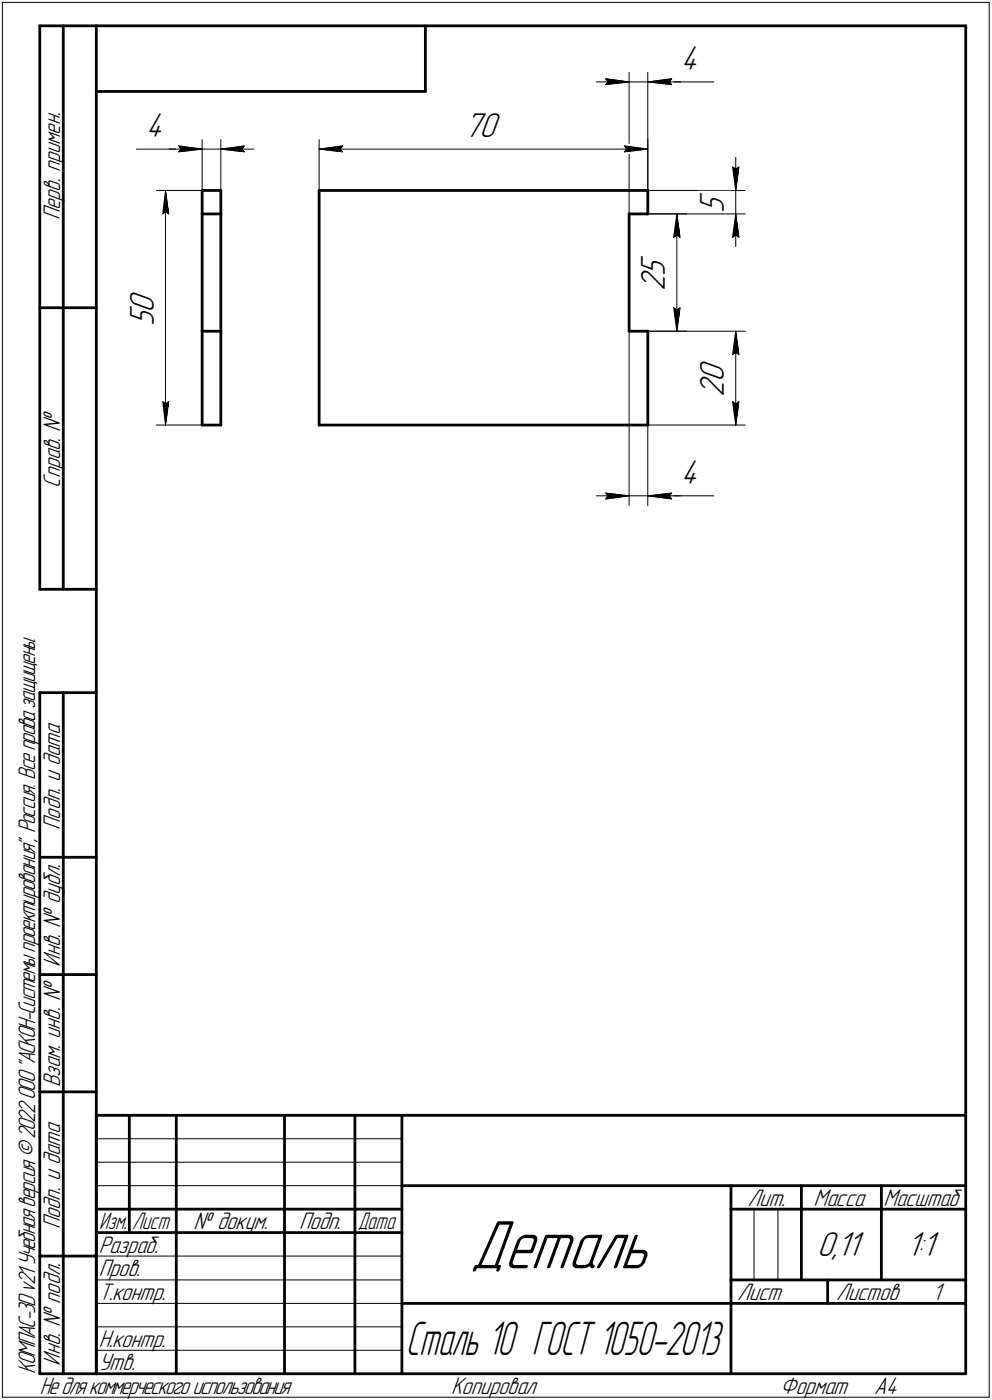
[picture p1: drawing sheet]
<svg xmlns="http://www.w3.org/2000/svg" width="211mm" height="298mm" viewBox="0 0 211 298" stroke-linecap="round" stroke-linejoin="round" font-family="sans-serif">
<g fill="none" stroke="#000" stroke-width=".59">
<path d="M8.5 5.5v120zM8.5 5.5h12zM13.5 5.5v120zM20.5 5.5v287zM20.5 5.5h185zM20.5 19.5h70zM90.5 5.5v14zM205.5 5.5v287zM43 45.6h4zM43 40.6v5zM43 45.6v24.9zM43 40.6h4z"/>
<path d="M47 40.6v5zM47 45.6v24.9zM67.9 40.6h69.9zM67.9 40.6v49.9zM133.9 45.6h3.9zM133.9 45.6v24.9zM137.8 40.6v5zM8.5 65.5h12zM43 70.5v20zM43 70.5h4zM47 70.5v20zM133.9 70.5h3.9z"/>
<path d="M137.8 70.5v20zM43 90.5h4zM67.9 90.5h69.9zM8.5 125.5h12zM8.5 147.5v145zM8.5 147.5h12zM13.5 147.5v145zM8.5 182.5h12zM8.5 207.5h12zM8.5 232.5h12zM20.5 237.5h185zM20.5 237.5v55z"/>
<path d="M27.5 237.5v25zM37.5 237.5v55zM60.5 237.5v55zM75.5 237.5v55zM85.5 237.5v55zM20.5 257.5h65zM85.5 252.5h120zM155.5 252.5v40zM155.5 257.5h15zM170.5 252.5v20zM170.5 257.5h35zM187.5 252.5v20z"/>
<path d="M8.5 267.5h12zM20.5 262.5h65zM85.5 277.5h70zM155.5 277.5h50zM155.5 272.5h50zM176.1 272.5v5zM8.5 292.5h12zM20.5 292.5h185z"/>
</g>
<g fill="none" stroke="#000" stroke-width=".21">
<path d="M.5 .5v297zM.5 .5h210zM126.9 17.4h7zM128.9 16.8l5 .6zM128.9 16.8l.5 .6zM128.9 18l5-.6zM129.4 17.4l-.5 .6zM133.9 15.4v30.2zM133.9 17.4h3.9zM137.8 15.4v30.2zM137.8 17.4h5.1zM137.8 17.4l5.1 .6z"/>
<path d="M137.8 17.4l5.1-.6zM137.8 17.4h7.1zM142.4 17.4l.5 .6zM142.9 17.4h9zM142.9 16.8l-.5 .6zM210.5 .5v297zM29 31.7h9zM36 31.7h7zM38 31.7h5zM38 31.1l5 .6zM38 31.1l.5 .6zM38 32.3l5-.6z"/>
<path d="M38.5 31.7l-.5 .6zM43 29.7v10.9zM43 31.7h4zM47 29.7v10.9zM47 31.7l5 .6zM47 31.7l5-.6zM47 31.7h7zM51.5 31.7l.5 .6zM52 31.1l-.5 .6zM67.9 29.7v10.9zM67.9 31.7l5-.6zM67.9 31.7l5 .6z"/>
<path d="M67.9 31.7h69.9zM72.4 31.7l.5 .6zM72.9 31.1l-.5 .6zM132.8 32.3l5-.6zM132.8 31.1l.5 .6zM132.8 31.1l5 .6zM133.3 31.7l-.5 .6zM137.8 29.7v10.9zM155.9 35.6l.6 .4zM155.9 35.6l.6 5zM156.5 36l.7-.4zM156.5 33.5v7.1z"/>
<path d="M157.2 35.6l-.7 5zM33.3 40.6h9.7zM34.6 45.6l.6-.6zM35.2 40.6l.7 5zM35.2 45l.7 .6zM35.2 40.6l-.6 5zM35.2 40.6v49.9zM137.8 45.6h8.2zM137.8 45.6h20.8zM137.8 40.6h20.8zM143.3 50.5l.7-.5zM144 45.6l.7 4.9z"/>
<path d="M144 50l.7 .5zM144 45.6l-.7 4.9zM144 45.6v24.9zM155.9 50.5l.6-.5zM156.5 45.6l-.6 4.9zM156.5 50l.7 .5zM156.5 45.6l.7 4.9zM156.5 45.6v6.9zM156.5 40.6v5zM133.9 70.5v37.1zM137.8 70.5h8.2zM137.8 70.5h20.8z"/>
<path d="M137.8 70.5v37.1zM143.3 65.5l.7 5zM143.3 65.5l.7 .5zM144 66l.7-.5zM144.7 65.5l-.7 5zM155.9 75.5l.6-.5zM156.5 70.5l.7 5zM156.5 75l.7 .5zM156.5 70.5l-.6 5zM156.5 70.5v20zM33.3 90.5h9.7zM34.6 85.5l.6 5z"/>
<path d="M34.6 85.5l.6 .5zM35.2 86l.7-.5zM35.9 85.5l-.7 5zM137.8 90.5h20.8zM155.9 85.5l.6 5zM155.9 85.5l.6 .5zM156.5 86l.7-.5zM157.2 85.5l-.7 5zM126.9 105.6h7zM128.9 105l5 .6zM128.9 105l.5 .6zM128.9 106.3l5-.7z"/>
<path d="M129.4 105.6l-.5 .7zM133.9 105.6h3.9zM137.8 105.6h5.1zM137.8 105.6l5.1 .7zM137.8 105.6l5.1-.6zM137.8 105.6h7.1zM142.4 105.6l.5 .7zM142.9 105.6h9zM142.9 105l-.5 .6zM20.5 247.5h65zM20.5 252.5h65zM20.5 242.5h65z"/>
<path d="M160.4 257.5v15zM165.5 257.5v15zM20.5 267.5h65zM20.5 272.5h65zM20.5 277.5h65zM.5 297.5h210zM20.5 282.5h65zM20.5 287.5h65z"/>
</g>
<g fill="#fff" stroke="#fff" stroke-width=".21">
<path d="M27.1 61.6h7.1zM27.1 61.7h7.1zM27.1 61.8h7.1zM27.1 61.9h7.1zM27.1 62h7.1zM27.1 62.1h7.1zM27.1 62.1h7.1zM27.1 62.2h7.1zM27.1 62.3h7.1zM27.1 62.4h7.1zM27.1 62.5h7.1zM27.1 62.6h7.1zM27.1 62.7h7.1zM27.1 62.7h7.1zM27.1 62.8h7.1zM27.1 62.9h7.1zM27.1 63h7.1zM27.1 63.1h7.1zM27.1 63.2h7.1zM27.1 63.2h7.1zM27.1 63.3h7.1zM27.1 63.4h7.1zM27.1 63.5h7.1zM27.1 63.6h7.1zM27.1 63.7h7.1zM27.1 63.8h7.1zM27.1 63.8h7.1zM27.1 63.9h7.1zM27.1 64h7.1zM27.1 64.1h7.1zM27.1 64.2h7.1zM27.1 64.3h7.1zM27.1 64.3h7.1zM27.1 64.4h7.1zM27.1 64.5h7.1zM27.1 64.6h7.1zM27.1 64.7h7.1zM27.1 64.8h7.1zM27.1 64.9h7.1zM27.1 64.9h7.1zM27.1 65h7.1zM27.1 65.1h7.1zM27.1 65.2h7.1zM27.1 65.3h7.1zM27.1 65.4h7.1zM27.1 65.4h7.1zM27.1 65.5h7.1zM27.1 65.6h7.1zM27.1 65.7h7.1zM27.1 65.8h7.1zM27.1 65.9h7.1zM27.1 66h7.1zM27.1 66h7.1zM27.1 66.1h7.1zM27.1 66.2h7.1zM27.1 66.3h7.1zM27.1 66.4h7.1zM27.1 66.5h7.1zM27.1 66.5h7.1zM27.1 66.6h7.1zM27.1 66.7h7.1zM27.1 66.8h7.1zM27.1 66.9h7.1zM27.1 67h7.1zM27.1 67.1h7.1zM27.1 67.1h7.1zM27.1 67.2h7.1zM27.1 67.3h7.1zM27.1 67.4h7.1zM27.1 67.5h7.1zM27.1 67.6h7.1zM27.1 67.6h7.1zM27.1 67.7h7.1zM27.1 67.8h7.1zM27.1 67.9h7.1zM27.1 68h7.1zM27.1 68.1h7.1zM27.1 68.2h7.1zM27.1 68.2h7.1zM27.1 68.3h7.1zM27.1 68.4h7.1zM27.1 68.5h7.1zM27.1 68.6h7.1zM27.1 68.7h7.1zM27.1 68.7h7.1zM27.1 68.8h7.1zM27.1 68.9h7.1zM27.1 69h7.1zM27.1 69.1h7.1zM27.1 69.2h7.1zM27.1 69.3h7.1zM27.1 69.3h7.1z"/>
<path d="M35.1 40.8h.3zM35.1 40.9h.3zM35.1 41h.4zM35.1 41.1h.4zM35.1 41.1h.4zM35 41.2h.6zM35 41.3h.6zM35 41.4h.6zM34.9 41.5h.7zM34.9 41.6h.8zM34.9 41.7h.8zM34.8 41.7h.9zM34.8 41.8h1zM34.7 41.9h1.1zM34.7 42h1.2zM34.7 42.1h1.2zM34.6 42.2h1.4zM34.6 42.2h1.4zM34.5 42.3h1.5zM34.5 42.4h1.6zM34.5 42.5h1.6zM34.5 42.6h1.6zM34.5 42.7h1.6zM34.5 42.8h1.6zM34.5 42.8h1.6zM34.5 42.9h1.6zM34.5 43h1.7zM34.5 43.1h1.7zM34.5 43.2h1.7zM34.5 43.3h1.7zM34.5 43.3h1.7zM34.5 43.4h1.7zM34.5 43.5h1.7zM34.4 43.6h1.8zM34.4 43.7h1.8zM34.4 43.8h1.8zM34.4 43.9h1.8zM34.4 43.9h1.8zM34.4 44h1.8zM34.4 44.1h1.8zM34.3 44.2h1.9zM34.3 44.3h2zM34.3 44.4h2zM34.3 44.4h2zM34.3 44.5h2zM34.3 44.6h2zM34.3 44.7h2zM34.3 44.8h2zM34.2 44.9h2.2zM34.2 45h2.2zM34.2 45h2.2zM34.2 45.1h2.2zM34.2 45.2h2.2zM34.2 45.3h2.2zM34.2 45.4h2.2zM34.1 45.5h2.4zM34.1 45.6h2.4zM34.1 45.6h2.4zM34.1 45.7h2.4zM34.1 45.8h2.4zM34.1 45.9h2.4zM34.1 46h2.4z"/>
<path d="M34 85h2.5zM34.1 85.1h2.4zM34.1 85.2h2.4zM34.1 85.3h2.4zM34.1 85.3h2.4zM34.1 85.4h2.4zM34.1 85.5h2.4zM34.1 85.6h2.4zM34.2 85.7h2.2zM34.2 85.8h2.2zM34.2 85.9h2.2zM34.2 85.9h2.2zM34.2 86h2.2zM34.2 86.1h2.2zM34.2 86.2h2.2zM34.3 86.3h2zM34.3 86.4h2zM34.3 86.4h2zM34.3 86.5h2zM34.3 86.6h2zM34.3 86.7h2zM34.3 86.8h2zM34.3 86.9h1.9zM34.4 87h1.8zM34.4 87h1.8zM34.4 87.1h1.8zM34.4 87.2h1.8zM34.4 87.3h1.8zM34.4 87.4h1.8zM34.4 87.5h1.8zM34.5 87.5h1.7zM34.5 87.6h1.7zM34.5 87.7h1.7zM34.5 87.8h1.7zM34.5 87.9h1.7zM34.5 88h1.7zM34.5 88.1h1.7zM34.5 88.1h1.6zM34.5 88.2h1.6zM34.5 88.3h1.6zM34.5 88.4h1.6zM34.5 88.5h1.6zM34.5 88.6h1.6zM34.5 88.6h1.6zM34.5 88.7h1.5zM34.6 88.8h1.4zM34.6 88.9h1.4zM34.7 89h1.2zM34.7 89.1h1.2zM34.7 89.2h1.1zM34.8 89.2h1zM34.8 89.3h.9zM34.9 89.4h.8zM34.9 89.5h.8zM34.9 89.6h.7zM35 89.7h.6zM35 89.7h.6zM35 89.8h.6zM35.1 89.9h.4zM35.1 90h.4zM35.1 90.1h.4zM35.1 90.2h.3zM35.1 90.3h.3z"/>
<path d="M31 23.5h5zM31 23.6h5zM31 23.7h5zM31 23.8h5zM31 23.9h5zM31 24h5zM31 24h5zM31 24.1h5zM31 24.2h5zM31 24.3h5zM31 24.4h5zM31 24.5h5zM31 24.6h5zM31 24.6h5zM31 24.7h5zM31 24.8h5zM31 24.9h5zM31 25h5zM31 25.1h5zM31 25.1h5zM31 25.2h5zM31 25.3h5zM31 25.4h5zM31 25.5h5zM31 25.6h5zM31 25.7h5zM31 25.7h5zM31 25.8h5zM31 25.9h5zM31 26h5zM31 26.1h5zM31 26.2h5zM31 26.2h5zM31 26.3h5zM31 26.4h5zM31 26.5h5zM31 26.6h5zM31 26.7h5zM31 26.8h5zM31 26.8h5zM31 26.9h5zM31 27h5zM31 27.1h5zM31 27.2h5zM31 27.3h5zM31 27.3h5zM31 27.4h5zM31 27.5h5zM31 27.6h5zM31 27.7h5zM31 27.8h5zM31 27.9h5zM31 27.9h5zM31 28h5zM31 28.1h5zM31 28.2h5zM31 28.3h5zM31 28.4h5zM31 28.4h5zM31 28.5h5zM31 28.6h5zM31 28.7h5zM31 28.8h5zM31 28.9h5zM31 29h5zM31 29h5zM31 29.1h5zM31 29.2h5zM31 29.3h5zM31 29.4h5zM31 29.5h5zM31 29.5h5zM31 29.6h5zM31 29.7h5zM31 29.8h5zM31 29.9h5zM31 30h5zM31 30.1h5zM31 30.1h5zM31 30.2h5zM31 30.3h5zM31 30.4h5zM31 30.5h5zM31 30.6h5zM31 30.6h5z"/>
<path d="M37.5 30.6h.7zM37.5 30.6h1.3zM37.5 30.7h1.9zM37.5 30.8h2.5zM37.5 30.9h3.1zM37.5 31h3.7zM37.5 31.1h4zM37.5 31.2h4.2zM37.5 31.2h4.3zM37.5 31.3h4.6zM37.5 31.4h4.7zM37.5 31.5h4.9zM37.5 31.6h5.2zM37.5 31.7h5.3zM37.5 31.7h5.5zM37.5 31.8h5.3zM37.5 31.9h5.1zM37.5 32h4.9zM37.5 32.1h4.7zM37.5 32.2h4.4zM37.5 32.3h4.2zM37.5 32.3h4zM37.5 32.4h3.7zM37.5 32.5h3.1zM37.5 32.6h2.5zM37.5 32.7h1.9zM37.5 32.8h1.3zM37.5 32.9h.7z"/>
<path d="M51.9 30.6h.6zM51.3 30.6h1.2zM50.6 30.7h1.9zM50 30.8h2.5zM49.4 30.9h3.1zM48.8 31h3.7zM48.6 31.1h3.9zM48.4 31.2h4.1zM48.2 31.2h4.3zM48 31.3h4.5zM47.8 31.4h4.7zM47.6 31.5h4.9zM47.4 31.6h5.1zM47.2 31.7h5.3zM47 31.7h5.5zM47.2 31.8h5.3zM47.5 31.9h5zM47.7 32h4.8zM47.9 32.1h4.6zM48.2 32.2h4.3zM48.3 32.3h4.2zM48.6 32.3h3.9zM48.8 32.4h3.7zM49.4 32.5h3.1zM50 32.6h2.5zM50.6 32.7h1.9zM51.3 32.8h1.2zM51.9 32.9h.6z"/>
<path d="M98.8 23.5h8.1zM98.8 23.6h8.1zM98.8 23.7h8.1zM98.8 23.8h8.1zM98.8 23.9h8.1zM98.8 24h8.1zM98.8 24h8.1zM98.8 24.1h8.1zM98.8 24.2h8.1zM98.8 24.3h8.1zM98.8 24.4h8.1zM98.8 24.5h8.1zM98.8 24.6h8.1zM98.8 24.6h8.1zM98.8 24.7h8.1zM98.8 24.8h8.1zM98.8 24.9h8.1zM98.8 25h8.1zM98.8 25.1h8.1zM98.8 25.1h8.1zM98.8 25.2h8.1zM98.8 25.3h8.1zM98.8 25.4h8.1zM98.8 25.5h8.1zM98.8 25.6h8.1zM98.8 25.7h8.1zM98.8 25.7h8.1zM98.8 25.8h8.1zM98.8 25.9h8.1zM98.8 26h8.1zM98.8 26.1h8.1zM98.8 26.2h8.1zM98.8 26.2h8.1zM98.8 26.3h8.1zM98.8 26.4h8.1zM98.8 26.5h8.1zM98.8 26.6h8.1zM98.8 26.7h8.1zM98.8 26.8h8.1zM98.8 26.8h8.1zM98.8 26.9h8.1zM98.8 27h8.1zM98.8 27.1h8.1zM98.8 27.2h8.1zM98.8 27.3h8.1zM98.8 27.3h8.1zM98.8 27.4h8.1zM98.8 27.5h8.1zM98.8 27.6h8.1zM98.8 27.7h8.1zM98.8 27.8h8.1zM98.8 27.9h8.1zM98.8 27.9h8.1zM98.8 28h8.1zM98.8 28.1h8.1zM98.8 28.2h8.1zM98.8 28.3h8.1zM98.8 28.4h8.1zM98.8 28.4h8.1zM98.8 28.5h8.1zM98.8 28.6h8.1zM98.8 28.7h8.1zM98.8 28.8h8.1zM98.8 28.9h8.1zM98.8 29h8.1zM98.8 29h8.1zM98.8 29.1h8.1zM98.8 29.2h8.1zM98.8 29.3h8.1zM98.8 29.4h8.1zM98.8 29.5h8.1zM98.8 29.5h8.1zM98.8 29.6h8.1zM98.8 29.7h8.1zM98.8 29.8h8.1zM98.8 29.9h8.1zM98.8 30h8.1zM98.8 30.1h8.1zM98.8 30.1h8.1zM98.8 30.2h8.1zM98.8 30.3h8.1zM98.8 30.4h8.1zM98.8 30.5h8.1zM98.8 30.6h8.1zM98.8 30.6h8.1z"/>
<path d="M72.8 30.6h.6zM72.2 30.6h1.2zM71.5 30.7h1.9zM71 30.8h2.4zM70.4 30.9h3zM69.7 31h3.7zM69.5 31.1h3.9zM69.3 31.2h4.1zM69.1 31.2h4.3zM68.9 31.3h4.5zM68.7 31.4h4.7zM68.5 31.5h4.9zM68.3 31.6h5.1zM68.2 31.7h5.2zM67.9 31.7h5.5zM68.2 31.8h5.2zM68.4 31.9h5zM68.6 32h4.8zM68.8 32.1h4.6zM69.1 32.2h4.3zM69.3 32.3h4.1zM69.5 32.3h3.9zM69.7 32.4h3.7zM70.4 32.5h3zM71 32.6h2.4zM71.5 32.7h1.9zM72.2 32.8h1.2zM72.8 32.9h.6z"/>
<path d="M132.4 30.6h.7zM132.4 30.6h1.3zM132.4 30.7h1.9zM132.4 30.8h2.5zM132.4 30.9h3.1zM132.4 31h3.7zM132.4 31.1h3.9zM132.4 31.2h4.1zM132.4 31.2h4.3zM132.4 31.3h4.5zM132.4 31.4h4.7zM132.4 31.5h4.8zM132.4 31.6h5.1zM132.4 31.7h5.3zM132.4 31.7h5.4zM132.4 31.8h5.3zM132.4 31.9h5zM132.4 32h4.8zM132.4 32.1h4.6zM132.4 32.2h4.3zM132.4 32.3h4.2zM132.4 32.3h3.9zM132.4 32.4h3.7zM132.4 32.5h3.1zM132.4 32.6h2.5zM132.4 32.7h1.9zM132.4 32.8h1.3zM132.4 32.9h.7z"/>
<path d="M135.9 54.1h7.1zM135.9 54.2h7.1zM135.9 54.3h7.1zM135.9 54.4h7.1zM135.9 54.4h7.1zM135.9 54.5h7.1zM135.9 54.6h7.1zM135.9 54.7h7.1zM135.9 54.8h7.1zM135.9 54.9h7.1zM135.9 54.9h7.1zM135.9 55h7.1zM135.9 55.1h7.1zM135.9 55.2h7.1zM135.9 55.3h7.1zM135.9 55.4h7.1zM135.9 55.5h7.1zM135.9 55.5h7.1zM135.9 55.6h7.1zM135.9 55.7h7.1zM135.9 55.8h7.1zM135.9 55.9h7.1zM135.9 56h7.1zM135.9 56h7.1zM135.9 56.1h7.1zM135.9 56.2h7.1zM135.9 56.3h7.1zM135.9 56.4h7.1zM135.9 56.5h7.1zM135.9 56.6h7.1zM135.9 56.6h7.1zM135.9 56.7h7.1zM135.9 56.8h7.1zM135.9 56.9h7.1zM135.9 57h7.1zM135.9 57.1h7.1zM135.9 57.1h7.1zM135.9 57.2h7.1zM135.9 57.3h7.1zM135.9 57.4h7.1zM135.9 57.5h7.1zM135.9 57.6h7.1zM135.9 57.7h7.1zM135.9 57.7h7.1zM135.9 57.8h7.1zM135.9 57.9h7.1zM135.9 58h7.1zM135.9 58.1h7.1zM135.9 58.2h7.1zM135.9 58.3h7.1zM135.9 58.3h7.1zM135.9 58.4h7.1zM135.9 58.5h7.1zM135.9 58.6h7.1zM135.9 58.7h7.1zM135.9 58.8h7.1zM135.9 58.8h7.1zM135.9 58.9h7.1zM135.9 59h7.1zM135.9 59.1h7.1zM135.9 59.2h7.1zM135.9 59.3h7.1zM135.9 59.4h7.1zM135.9 59.4h7.1zM135.9 59.5h7.1zM135.9 59.6h7.1zM135.9 59.7h7.1zM135.9 59.8h7.1zM135.9 59.9h7.1zM135.9 59.9h7.1zM135.9 60h7.1zM135.9 60.1h7.1zM135.9 60.2h7.1zM135.9 60.3h7.1zM135.9 60.4h7.1zM135.9 60.5h7.1zM135.9 60.5h7.1zM135.9 60.6h7.1zM135.9 60.7h7.1zM135.9 60.8h7.1zM135.9 60.9h7.1zM135.9 61h7.1zM135.9 61h7.1zM135.9 61.1h7.1zM135.9 61.2h7.1zM135.9 61.3h7.1zM135.9 61.4h7.1zM135.9 61.5h7.1zM135.9 61.6h7.1zM135.9 61.6h7.1zM135.9 61.7h7.1zM135.9 61.8h7.1z"/>
<path d="M143.9 45.8h.3zM143.9 45.9h.3zM143.8 46h.5zM143.8 46.1h.5zM143.8 46.1h.5zM143.8 46.2h.6zM143.8 46.3h.6zM143.7 46.4h.7zM143.7 46.5h.7zM143.6 46.6h.9zM143.6 46.7h.9zM143.5 46.7h1zM143.5 46.8h1.1zM143.5 46.9h1.1zM143.4 47h1.3zM143.4 47.1h1.3zM143.3 47.2h1.5zM143.3 47.2h1.5zM143.3 47.3h1.5zM143.3 47.4h1.6zM143.3 47.5h1.6zM143.3 47.6h1.6zM143.3 47.7h1.6zM143.3 47.8h1.6zM143.3 47.8h1.6zM143.3 47.9h1.6zM143.2 48h1.7zM143.2 48.1h1.7zM143.2 48.2h1.7zM143.2 48.3h1.7zM143.2 48.3h1.7zM143.2 48.4h1.7zM143.2 48.5h1.7zM143.1 48.6h1.8zM143.1 48.7h1.8zM143.1 48.8h1.8zM143.1 48.9h1.9zM143.1 48.9h1.9zM143.1 49h1.9zM143.1 49.1h1.9zM143 49.2h2zM143 49.3h2zM143 49.4h2zM143 49.4h2zM143 49.5h2zM143 49.6h2.1zM143 49.7h2.1zM143 49.8h2.1zM142.9 49.9h2.2zM142.9 50h2.2zM142.9 50h2.2zM142.9 50.1h2.2zM142.9 50.2h2.2zM142.9 50.3h2.2zM142.9 50.4h2.3zM142.8 50.5h2.4zM142.8 50.5h2.4zM142.8 50.6h2.4zM142.8 50.7h2.4zM142.8 50.8h2.4zM142.8 50.9h2.4zM142.8 51h2.4z"/>
<path d="M142.7 65h2.5zM142.8 65.1h2.4zM142.8 65.2h2.4zM142.8 65.3h2.4zM142.8 65.4h2.4zM142.8 65.4h2.4zM142.8 65.5h2.4zM142.8 65.6h2.4zM142.9 65.7h2.3zM142.9 65.8h2.2zM142.9 65.9h2.2zM142.9 66h2.2zM142.9 66h2.2zM142.9 66.1h2.2zM142.9 66.2h2.2zM143 66.3h2.1zM143 66.4h2.1zM143 66.5h2.1zM143 66.5h2zM143 66.6h2zM143 66.7h2zM143 66.8h2zM143 66.9h2zM143.1 67h1.9zM143.1 67.1h1.9zM143.1 67.1h1.9zM143.1 67.2h1.9zM143.1 67.3h1.8zM143.1 67.4h1.8zM143.1 67.5h1.8zM143.2 67.6h1.7zM143.2 67.6h1.7zM143.2 67.7h1.7zM143.2 67.8h1.7zM143.2 67.9h1.7zM143.2 68h1.7zM143.2 68.1h1.7zM143.3 68.2h1.6zM143.3 68.2h1.6zM143.3 68.3h1.6zM143.3 68.4h1.6zM143.3 68.5h1.6zM143.3 68.6h1.6zM143.3 68.7h1.6zM143.3 68.7h1.5zM143.3 68.8h1.5zM143.3 68.9h1.5zM143.4 69h1.3zM143.4 69.1h1.3zM143.5 69.2h1.1zM143.5 69.3h1.1zM143.5 69.3h1zM143.6 69.4h.9zM143.6 69.5h.9zM143.7 69.6h.7zM143.7 69.7h.7zM143.8 69.8h.6zM143.8 69.8h.6zM143.8 69.9h.5zM143.8 70h.5zM143.8 70.1h.5zM143.9 70.2h.3zM143.9 70.3h.3z"/>
<path d="M148.4 76.5h7.1zM148.4 76.5h7.1zM148.4 76.6h7.1zM148.4 76.7h7.1zM148.4 76.8h7.1zM148.4 76.9h7.1zM148.4 77h7.1zM148.4 77h7.1zM148.4 77.1h7.1zM148.4 77.2h7.1zM148.4 77.3h7.1zM148.4 77.4h7.1zM148.4 77.5h7.1zM148.4 77.6h7.1zM148.4 77.6h7.1zM148.4 77.7h7.1zM148.4 77.8h7.1zM148.4 77.9h7.1zM148.4 78h7.1zM148.4 78.1h7.1zM148.4 78.1h7.1zM148.4 78.2h7.1zM148.4 78.3h7.1zM148.4 78.4h7.1zM148.4 78.5h7.1zM148.4 78.6h7.1zM148.4 78.7h7.1zM148.4 78.7h7.1zM148.4 78.8h7.1zM148.4 78.9h7.1zM148.4 79h7.1zM148.4 79.1h7.1zM148.4 79.2h7.1zM148.4 79.2h7.1zM148.4 79.3h7.1zM148.4 79.4h7.1zM148.4 79.5h7.1zM148.4 79.6h7.1zM148.4 79.7h7.1zM148.4 79.8h7.1zM148.4 79.8h7.1zM148.4 79.9h7.1zM148.4 80h7.1zM148.4 80.1h7.1zM148.4 80.2h7.1zM148.4 80.3h7.1zM148.4 80.3h7.1zM148.4 80.4h7.1zM148.4 80.5h7.1zM148.4 80.6h7.1zM148.4 80.7h7.1zM148.4 80.8h7.1zM148.4 80.9h7.1zM148.4 80.9h7.1zM148.4 81h7.1zM148.4 81.1h7.1zM148.4 81.2h7.1zM148.4 81.3h7.1zM148.4 81.4h7.1zM148.4 81.4h7.1zM148.4 81.5h7.1zM148.4 81.6h7.1zM148.4 81.7h7.1zM148.4 81.8h7.1zM148.4 81.9h7.1zM148.4 82h7.1zM148.4 82h7.1zM148.4 82.1h7.1zM148.4 82.2h7.1zM148.4 82.3h7.1zM148.4 82.4h7.1zM148.4 82.5h7.1zM148.4 82.5h7.1zM148.4 82.6h7.1zM148.4 82.7h7.1zM148.4 82.8h7.1zM148.4 82.9h7.1zM148.4 83h7.1zM148.4 83.1h7.1zM148.4 83.1h7.1zM148.4 83.2h7.1zM148.4 83.3h7.1zM148.4 83.4h7.1zM148.4 83.5h7.1zM148.4 83.6h7.1zM148.4 83.7h7.1zM148.4 83.7h7.1zM148.4 83.8h7.1zM148.4 83.9h7.1zM148.4 84h7.1zM148.4 84.1h7.1zM148.4 84.2h7.1zM148.4 84.2h7.1zM148.4 84.3h7.1zM148.4 84.4h7.1zM148.4 84.5h7.1z"/>
<path d="M155.4 85h2.4zM155.4 85.1h2.4zM155.4 85.2h2.4zM155.4 85.3h2.4zM155.4 85.3h2.4zM155.4 85.4h2.4zM155.4 85.5h2.4zM155.4 85.6h2.4zM155.4 85.7h2.3zM155.5 85.8h2.2zM155.5 85.9h2.2zM155.5 85.9h2.2zM155.5 86h2.2zM155.5 86.1h2.2zM155.5 86.2h2.2zM155.5 86.3h2.1zM155.5 86.4h2.1zM155.5 86.4h2.1zM155.6 86.5h2zM155.6 86.6h2zM155.6 86.7h2zM155.6 86.8h2zM155.6 86.9h2zM155.6 87h2zM155.6 87h2zM155.6 87.1h2zM155.6 87.2h2zM155.7 87.3h1.9zM155.7 87.4h1.9zM155.7 87.5h1.9zM155.7 87.5h1.8zM155.7 87.6h1.8zM155.7 87.7h1.8zM155.7 87.8h1.8zM155.7 87.9h1.8zM155.7 88h1.8zM155.8 88.1h1.7zM155.8 88.1h1.6zM155.8 88.2h1.6zM155.8 88.3h1.6zM155.8 88.4h1.6zM155.8 88.5h1.6zM155.8 88.6h1.6zM155.8 88.6h1.6zM155.8 88.7h1.5zM155.9 88.8h1.4zM155.9 88.9h1.4zM156 89h1.2zM156 89.1h1.2zM156 89.2h1.1zM156 89.2h1.1zM156 89.3h1.1zM156.1 89.4h1zM156.1 89.5h1zM156.2 89.6h.8zM156.2 89.7h.8zM156.3 89.7h.6zM156.3 89.8h.6zM156.3 89.9h.5zM156.4 90h.4zM156.4 90.1h.4zM156.5 90.2h.2zM156.5 90.3h.2z"/>
<path d="M156.5 70.8h.2zM156.5 70.9h.2zM156.4 71h.4zM156.4 71h.4zM156.3 71.1h.5zM156.3 71.2h.6zM156.3 71.3h.6zM156.2 71.4h.8zM156.2 71.5h.8zM156.1 71.5h1zM156.1 71.6h1zM156 71.7h1.1zM156 71.8h1.1zM156 71.9h1.1zM156 72h1.2zM156 72.1h1.2zM155.9 72.1h1.4zM155.9 72.2h1.4zM155.8 72.3h1.5zM155.8 72.4h1.6zM155.8 72.5h1.6zM155.8 72.6h1.6zM155.8 72.6h1.6zM155.8 72.7h1.6zM155.8 72.8h1.6zM155.8 72.9h1.6zM155.8 73h1.7zM155.7 73.1h1.8zM155.7 73.2h1.8zM155.7 73.2h1.8zM155.7 73.3h1.8zM155.7 73.4h1.8zM155.7 73.5h1.8zM155.7 73.6h1.9zM155.7 73.7h1.9zM155.7 73.7h1.9zM155.6 73.8h2zM155.6 73.9h2zM155.6 74h2zM155.6 74.1h2zM155.6 74.2h2zM155.6 74.3h2zM155.6 74.3h2zM155.6 74.4h2zM155.6 74.5h2zM155.5 74.6h2.1zM155.5 74.7h2.1zM155.5 74.8h2.1zM155.5 74.8h2.2zM155.5 74.9h2.2zM155.5 75h2.2zM155.5 75.1h2.2zM155.5 75.2h2.2zM155.5 75.3h2.2zM155.4 75.4h2.3zM155.4 75.4h2.4zM155.4 75.5h2.4zM155.4 75.6h2.4zM155.4 75.7h2.4zM155.4 75.8h2.4zM155.4 75.9h2.4zM155.4 75.9h2.4z"/>
<path d="M148.4 40.7h7.1zM148.4 40.8h7.1zM148.4 40.9h7.1zM148.4 41h7.1zM148.4 41.1h7.1zM148.4 41.1h7.1zM148.4 41.2h7.1zM148.4 41.3h7.1zM148.4 41.4h7.1zM148.4 41.5h7.1zM148.4 41.6h7.1zM148.4 41.7h7.1zM148.4 41.7h7.1zM148.4 41.8h7.1zM148.4 41.9h7.1zM148.4 42h7.1zM148.4 42.1h7.1zM148.4 42.2h7.1zM148.4 42.2h7.1zM148.4 42.3h7.1zM148.4 42.4h7.1zM148.4 42.5h7.1zM148.4 42.6h7.1zM148.4 42.7h7.1zM148.4 42.8h7.1zM148.4 42.8h7.1zM148.4 42.9h7.1zM148.4 43h7.1zM148.4 43.1h7.1zM148.4 43.2h7.1zM148.4 43.3h7.1zM148.4 43.3h7.1zM148.4 43.4h7.1zM148.4 43.5h7.1zM148.4 43.6h7.1zM148.4 43.7h7.1zM148.4 43.8h7.1zM148.4 43.9h7.1zM148.4 43.9h7.1zM148.4 44h7.1zM148.4 44.1h7.1zM148.4 44.2h7.1zM148.4 44.3h7.1zM148.4 44.4h7.1zM148.4 44.4h7.1zM148.4 44.5h7.1zM148.4 44.6h7.1zM148.4 44.7h7.1zM148.4 44.8h7.1zM148.4 44.9h7.1zM148.4 45h7.1zM148.4 45h7.1zM148.4 45.1h7.1zM148.4 45.2h7.1z"/>
<path d="M156.5 45.8h.2zM156.5 45.9h.2zM156.4 46h.4zM156.4 46.1h.4zM156.3 46.1h.5zM156.3 46.2h.6zM156.3 46.3h.6zM156.2 46.4h.8zM156.2 46.5h.8zM156.1 46.6h1zM156.1 46.7h1zM156 46.7h1.1zM156 46.8h1.1zM156 46.9h1.1zM156 47h1.2zM156 47.1h1.2zM155.9 47.2h1.4zM155.9 47.2h1.4zM155.8 47.3h1.5zM155.8 47.4h1.6zM155.8 47.5h1.6zM155.8 47.6h1.6zM155.8 47.7h1.6zM155.8 47.8h1.6zM155.8 47.8h1.6zM155.8 47.9h1.6zM155.8 48h1.7zM155.7 48.1h1.8zM155.7 48.2h1.8zM155.7 48.3h1.8zM155.7 48.3h1.8zM155.7 48.4h1.8zM155.7 48.5h1.8zM155.7 48.6h1.9zM155.7 48.7h1.9zM155.7 48.8h1.9zM155.6 48.9h2zM155.6 48.9h2zM155.6 49h2zM155.6 49.1h2zM155.6 49.2h2zM155.6 49.3h2zM155.6 49.4h2zM155.6 49.4h2zM155.6 49.5h2zM155.5 49.6h2.1zM155.5 49.7h2.1zM155.5 49.8h2.1zM155.5 49.9h2.2zM155.5 50h2.2zM155.5 50h2.2zM155.5 50.1h2.2zM155.5 50.2h2.2zM155.5 50.3h2.2zM155.4 50.4h2.3zM155.4 50.5h2.4zM155.4 50.5h2.4zM155.4 50.6h2.4zM155.4 50.7h2.4zM155.4 50.8h2.4zM155.4 50.9h2.4zM155.4 51h2.4z"/>
<path d="M155.4 35.1h2.4zM155.4 35.1h2.4zM155.4 35.2h2.4zM155.4 35.3h2.4zM155.4 35.4h2.4zM155.4 35.5h2.4zM155.4 35.6h2.4zM155.4 35.6h2.4zM155.4 35.7h2.3zM155.5 35.8h2.2zM155.5 35.9h2.2zM155.5 36h2.2zM155.5 36.1h2.2zM155.5 36.2h2.2zM155.5 36.2h2.2zM155.5 36.3h2.1zM155.5 36.4h2.1zM155.5 36.5h2.1zM155.6 36.6h2zM155.6 36.7h2zM155.6 36.7h2zM155.6 36.8h2zM155.6 36.9h2zM155.6 37h2zM155.6 37.1h2zM155.6 37.2h2zM155.6 37.3h2zM155.7 37.3h1.9zM155.7 37.4h1.9zM155.7 37.5h1.9zM155.7 37.6h1.8zM155.7 37.7h1.8zM155.7 37.8h1.8zM155.7 37.8h1.8zM155.7 37.9h1.8zM155.7 38h1.8zM155.8 38.1h1.7zM155.8 38.2h1.6zM155.8 38.3h1.6zM155.8 38.4h1.6zM155.8 38.4h1.6zM155.8 38.5h1.6zM155.8 38.6h1.6zM155.8 38.7h1.6zM155.8 38.8h1.5zM155.9 38.9h1.4zM155.9 38.9h1.4zM156 39h1.2zM156 39.1h1.2zM156 39.2h1.1zM156 39.3h1.1zM156 39.4h1.1zM156.1 39.5h1zM156.1 39.5h1zM156.2 39.6h.8zM156.2 39.7h.8zM156.3 39.8h.6zM156.3 39.9h.6zM156.3 40h.5zM156.4 40h.4zM156.4 40.1h.4zM156.5 40.2h.2zM156.5 40.3h.2z"/>
<path d="M144.9 97.5h5zM144.9 97.5h5zM144.9 97.6h5zM144.9 97.7h5zM144.9 97.8h5zM144.9 97.9h5zM144.9 98h5zM144.9 98h5zM144.9 98.1h5zM144.9 98.2h5zM144.9 98.3h5zM144.9 98.4h5zM144.9 98.5h5zM144.9 98.6h5zM144.9 98.6h5zM144.9 98.7h5zM144.9 98.8h5zM144.9 98.9h5zM144.9 99h5zM144.9 99.1h5zM144.9 99.1h5zM144.9 99.2h5zM144.9 99.3h5zM144.9 99.4h5zM144.9 99.5h5zM144.9 99.6h5zM144.9 99.7h5zM144.9 99.7h5zM144.9 99.8h5zM144.9 99.9h5zM144.9 100h5zM144.9 100.1h5zM144.9 100.2h5zM144.9 100.2h5zM144.9 100.3h5zM144.9 100.4h5zM144.9 100.5h5zM144.9 100.6h5zM144.9 100.7h5zM144.9 100.8h5zM144.9 100.8h5zM144.9 100.9h5zM144.9 101h5zM144.9 101.1h5zM144.9 101.2h5zM144.9 101.3h5zM144.9 101.3h5zM144.9 101.4h5zM144.9 101.5h5zM144.9 101.6h5zM144.9 101.7h5zM144.9 101.8h5zM144.9 101.9h5zM144.9 101.9h5zM144.9 102h5zM144.9 102.1h5zM144.9 102.2h5zM144.9 102.3h5zM144.9 102.4h5zM144.9 102.4h5zM144.9 102.5h5zM144.9 102.6h5zM144.9 102.7h5zM144.9 102.8h5zM144.9 102.9h5zM144.9 103h5zM144.9 103h5zM144.9 103.1h5zM144.9 103.2h5zM144.9 103.3h5zM144.9 103.4h5zM144.9 103.5h5zM144.9 103.5h5zM144.9 103.6h5zM144.9 103.7h5zM144.9 103.8h5zM144.9 103.9h5zM144.9 104h5zM144.9 104.1h5zM144.9 104.1h5zM144.9 104.2h5zM144.9 104.3h5zM144.9 104.4h5zM144.9 104.5h5zM144.9 104.6h5z"/>
<path d="M142.7 104.5h.6zM142.2 104.6h1.1zM141.6 104.6h1.7zM141 104.7h2.3zM140.4 104.8h2.9zM139.7 104.9h3.6zM139.5 105h3.8zM139.3 105.1h4zM139 105.2h4.3zM138.8 105.2h4.5zM138.6 105.3h4.7zM138.3 105.4h5zM138.1 105.5h5.2zM137.8 105.6h5.5zM138.1 105.7h5.2zM138.3 105.7h5zM138.5 105.8h4.8zM138.7 105.9h4.6zM138.9 106h4.4zM139.1 106.1h4.2zM139.4 106.2h3.9zM139.5 106.3h3.8zM139.7 106.3h3.6zM140.4 106.4h2.9zM141 106.5h2.3zM141.6 106.6h1.7zM142.2 106.7h1.1zM142.7 106.8h.6z"/>
<path d="M128.4 104.5h.6zM128.4 104.6h1.2zM128.4 104.6h1.8zM128.4 104.7h2.5zM128.4 104.8h3.1zM128.4 104.9h3.7zM128.4 105h3.9zM128.4 105.1h4.2zM128.4 105.2h4.4zM128.4 105.2h4.6zM128.4 105.3h4.9zM128.4 105.4h5zM128.4 105.5h5.3zM128.4 105.6h5.5zM128.4 105.7h5.3zM128.4 105.7h5.1zM128.4 105.8h4.9zM128.4 105.9h4.7zM128.4 106h4.5zM128.4 106.1h4.3zM128.4 106.2h4.1zM128.4 106.3h3.9zM128.4 106.3h3.7zM128.4 106.4h3.1zM128.4 106.5h2.5zM128.4 106.6h1.8zM128.4 106.7h1.2zM128.4 106.8h.6z"/>
<path d="M144.9 9.3h5zM144.9 9.4h5zM144.9 9.5h5zM144.9 9.6h5zM144.9 9.7h5zM144.9 9.7h5zM144.9 9.8h5zM144.9 9.9h5zM144.9 10h5zM144.9 10.1h5zM144.9 10.2h5zM144.9 10.2h5zM144.9 10.3h5zM144.9 10.4h5zM144.9 10.5h5zM144.9 10.6h5zM144.9 10.7h5zM144.9 10.8h5zM144.9 10.8h5zM144.9 10.9h5zM144.9 11h5zM144.9 11.1h5zM144.9 11.2h5zM144.9 11.3h5zM144.9 11.3h5zM144.9 11.4h5zM144.9 11.5h5zM144.9 11.6h5zM144.9 11.7h5zM144.9 11.8h5zM144.9 11.9h5zM144.9 11.9h5zM144.9 12h5zM144.9 12.1h5zM144.9 12.2h5zM144.9 12.3h5zM144.9 12.4h5zM144.9 12.4h5zM144.9 12.5h5zM144.9 12.6h5zM144.9 12.7h5zM144.9 12.8h5zM144.9 12.9h5zM144.9 13h5zM144.9 13h5zM144.9 13.1h5zM144.9 13.2h5zM144.9 13.3h5zM144.9 13.4h5zM144.9 13.5h5zM144.9 13.5h5zM144.9 13.6h5zM144.9 13.7h5zM144.9 13.8h5zM144.9 13.9h5zM144.9 14h5zM144.9 14.1h5zM144.9 14.1h5zM144.9 14.2h5zM144.9 14.3h5zM144.9 14.4h5zM144.9 14.5h5zM144.9 14.6h5zM144.9 14.6h5zM144.9 14.7h5zM144.9 14.8h5zM144.9 14.9h5zM144.9 15h5zM144.9 15.1h5zM144.9 15.2h5zM144.9 15.2h5zM144.9 15.3h5zM144.9 15.4h5zM144.9 15.5h5zM144.9 15.6h5zM144.9 15.7h5zM144.9 15.7h5zM144.9 15.8h5zM144.9 15.9h5zM144.9 16h5zM144.9 16.1h5zM144.9 16.2h5zM144.9 16.3h5zM144.9 16.3h5z"/>
<path d="M142.7 16.3h.6zM142.2 16.3h1.1zM141.6 16.4h1.7zM141 16.5h2.3zM140.4 16.6h2.9zM139.7 16.7h3.6zM139.5 16.8h3.8zM139.4 16.8h3.9zM139.1 16.9h4.2zM138.9 17h4.4zM138.7 17.1h4.6zM138.5 17.2h4.8zM138.3 17.3h5zM138.1 17.4h5.2zM137.8 17.4h5.5zM138.1 17.5h5.2zM138.3 17.6h5zM138.6 17.7h4.7zM138.8 17.8h4.5zM139 17.9h4.3zM139.3 17.9h4zM139.5 18h3.8zM139.7 18.1h3.6zM140.4 18.2h2.9zM141 18.3h2.3zM141.6 18.4h1.7zM142.2 18.5h1.1zM142.7 18.5h.6z"/>
<path d="M128.4 16.3h.6zM128.4 16.3h1.2zM128.4 16.4h1.8zM128.4 16.5h2.5zM128.4 16.6h3.1zM128.4 16.7h3.7zM128.4 16.8h3.9zM128.4 16.8h4.1zM128.4 16.9h4.3zM128.4 17h4.5zM128.4 17.1h4.7zM128.4 17.2h4.9zM128.4 17.3h5.1zM128.4 17.4h5.3zM128.4 17.4h5.5zM128.4 17.5h5.3zM128.4 17.6h5zM128.4 17.7h4.9zM128.4 17.8h4.6zM128.4 17.9h4.4zM128.4 17.9h4.2zM128.4 18h3.9zM128.4 18.1h3.7zM128.4 18.2h3.1zM128.4 18.3h2.5zM128.4 18.4h1.8zM128.4 18.5h1.2zM128.4 18.5h.6z"/>
</g>
<g fill="#000" stroke="#000" stroke-width=".21">
<path d="M128.9 16.8h.6zM129 16.9h1.1zM129.1 17h1.7zM129.1 17.1h2.3zM129.2 17.2h2.8zM129.3 17.3h3.4zM129.4 17.4h3.9z"/>
<path d="M129.4 17.4h4.5zM129.4 17.5h3.8zM129.3 17.6h3.2zM129.2 17.7h2.5zM129.1 17.8h2zM129 17.9h1.3zM128.9 17.9h.7z"/>
<path d="M137.8 17.4h4.6zM138.6 17.5h3.9zM139.4 17.6h3.2zM140 17.7h2.7zM140.8 17.8h1.9zM141.5 17.9h1.3zM142.2 17.9h.7z"/>
<path d="M142.3 16.8h.6zM141.6 16.9h1.2zM141.1 17h1.6zM140.4 17.1h2.3zM139.8 17.2h2.9zM139.1 17.3h3.5zM138.5 17.4h4z"/>
<path d="M38.1 31.2h.6zM38.2 31.2h1.1zM38.3 31.3h1.7zM38.3 31.4h2.3zM38.4 31.5h2.7zM38.4 31.6h3.4zM38.5 31.7h3.9z"/>
<path d="M38.5 31.7h4.5zM38.5 31.8h3.8zM38.4 31.9h3.3zM38.4 32h2.5zM38.3 32.1h1.9zM38.2 32.2h1.3zM38.1 32.3h.7z"/>
<path d="M47 31.7h4.5zM47.8 31.8h3.8zM48.4 31.9h3.2zM49.2 32h2.5zM49.9 32.1h1.9zM50.6 32.2h1.3zM51.3 32.3h.7z"/>
<path d="M51.4 31.2h.6zM50.8 31.2h1.1zM50.1 31.3h1.7zM49.5 31.4h2.2zM48.9 31.5h2.8zM48.3 31.6h3.3zM47.7 31.7h3.9z"/>
<path d="M67.9 31.7h4.5zM68.7 31.8h3.8zM69.3 31.9h3.3zM70.1 32h2.5zM70.8 32.1h1.9zM71.5 32.2h1.3zM72.2 32.3h.7z"/>
<path d="M72.3 31.2h.6zM71.7 31.2h1.1zM71 31.3h1.7zM70.4 31.4h2.2zM69.8 31.5h2.8zM69.2 31.6h3.4zM68.6 31.7h3.9z"/>
<path d="M132.9 31.2h.6zM133 31.2h1.1zM133.1 31.3h1.7zM133.1 31.4h2.3zM133.2 31.5h2.8zM133.3 31.6h3.4zM133.3 31.7h3.9z"/>
<path d="M133.3 31.7h4.5zM133.3 31.8h3.9zM133.3 31.9h3.2zM133.2 32h2.5zM133.1 32.1h1.9zM133 32.2h1.3zM132.9 32.3h.7z"/>
<path d="M156 35.7h.2zM156 35.8h.3zM156 35.9h.5zM156 36h.5zM156 36.1h.5zM156 36.2h.5zM156 36.2h.5zM156 36.3h.5zM156 36.4h.5zM156 36.5h.5zM156 36.6h.5zM156 36.7h.5zM156 36.7h.5zM156.1 36.8h.4zM156.1 36.9h.4zM156.1 37h.4zM156.1 37.1h.4zM156.1 37.2h.4zM156.1 37.3h.4zM156.1 37.3h.4zM156.1 37.4h.4zM156.2 37.5h.3zM156.2 37.6h.3zM156.2 37.7h.3zM156.2 37.8h.3zM156.2 37.8h.3zM156.2 37.9h.3zM156.2 38h.3zM156.3 38.1h.2zM156.3 38.2h.2zM156.3 38.3h.2zM156.3 38.4h.2zM156.3 38.4h.2zM156.3 38.5h.2zM156.3 38.6h.2zM156.4 38.7h.1zM156.4 38.8h.1zM156.4 38.9h.1zM156.4 38.9h.1zM156.4 39h.1zM156.4 39.1h.1zM156.4 39.2h.1zM156.4 39.3h.1z"/>
<path d="M157 35.7h.2zM156.9 35.8h.3zM156.7 35.9h.5zM156.5 36h.7zM156.5 36.1h.7zM156.5 36.2h.7zM156.5 36.2h.6zM156.5 36.3h.6zM156.5 36.4h.6zM156.5 36.5h.6zM156.5 36.6h.6zM156.5 36.7h.6zM156.5 36.7h.6zM156.5 36.8h.6zM156.5 36.9h.6zM156.5 37h.6zM156.5 37.1h.6zM156.5 37.2h.6zM156.5 37.3h.6zM156.5 37.3h.6zM156.5 37.4h.6zM156.5 37.5h.5zM156.5 37.6h.5zM156.5 37.7h.5zM156.5 37.8h.5zM156.5 37.8h.5zM156.5 37.9h.5zM156.5 38h.5zM156.5 38.1h.4zM156.5 38.2h.4zM156.5 38.3h.4zM156.5 38.4h.4zM156.5 38.4h.4zM156.5 38.5h.4zM156.5 38.6h.4zM156.5 38.7h.3zM156.5 38.8h.3zM156.5 38.9h.3zM156.5 38.9h.3zM156.5 39h.3zM156.5 39.1h.3zM156.5 39.2h.3zM156.5 39.3h.3zM156.5 39.4h.2zM156.5 39.5h.2zM156.5 39.5h.2zM156.5 39.6h.2zM156.5 39.7h.2zM156.5 39.8h.2zM156.5 39.9h.2z"/>
<path d="M35.1 42h.1zM35.1 42.1h.1zM35.1 42.2h.1zM35.1 42.2h.1zM35.1 42.3h.1zM35.1 42.4h.1zM35.1 42.5h.1zM35.1 42.6h.1zM35.1 42.7h.1zM35 42.8h.2zM35 42.8h.2zM35 42.9h.2zM35 43h.2zM35 43.1h.2zM35 43.2h.2zM35 43.3h.2zM35 43.3h.2zM34.9 43.4h.3zM34.9 43.5h.3zM34.9 43.6h.3zM34.9 43.7h.3zM34.9 43.8h.3zM34.9 43.9h.3zM34.9 43.9h.3zM34.9 44h.3zM34.9 44.1h.3zM34.8 44.2h.4zM34.8 44.3h.4zM34.8 44.4h.4zM34.8 44.4h.4zM34.8 44.5h.4zM34.8 44.6h.4zM34.8 44.7h.4zM34.8 44.8h.4zM34.7 44.9h.5zM34.7 45h.5zM34.7 45h.5zM34.7 45.1h.4zM34.7 45.2h.4zM34.7 45.3h.3zM34.7 45.4h.2z"/>
<path d="M35.2 41.2h.2zM35.2 41.3h.2zM35.2 41.4h.2zM35.2 41.5h.2zM35.2 41.6h.2zM35.2 41.7h.2zM35.2 41.7h.2zM35.2 41.8h.3zM35.2 41.9h.3zM35.2 42h.3zM35.2 42.1h.3zM35.2 42.2h.3zM35.2 42.2h.3zM35.2 42.3h.3zM35.2 42.4h.3zM35.2 42.5h.4zM35.2 42.6h.4zM35.2 42.7h.4zM35.2 42.8h.4zM35.2 42.8h.4zM35.2 42.9h.4zM35.2 43h.4zM35.2 43.1h.4zM35.2 43.2h.4zM35.2 43.3h.4zM35.2 43.3h.4zM35.2 43.4h.4zM35.2 43.5h.4zM35.2 43.6h.4zM35.2 43.7h.5zM35.2 43.8h.5zM35.2 43.9h.5zM35.2 43.9h.5zM35.2 44h.5zM35.2 44.1h.5zM35.2 44.2h.5zM35.2 44.3h.5zM35.2 44.4h.6zM35.2 44.4h.6zM35.2 44.5h.6zM35.2 44.6h.6zM35.2 44.7h.6zM35.2 44.8h.6zM35.2 44.9h.6zM35.2 45h.7zM35.2 45h.7zM35.4 45.1h.5zM35.5 45.2h.4zM35.6 45.3h.3zM35.7 45.4h.2z"/>
<path d="M143.8 46.8h.2zM143.8 46.9h.2zM143.8 47h.2zM143.8 47.1h.2zM143.8 47.2h.2zM143.8 47.2h.2zM143.8 47.3h.2zM143.8 47.4h.2zM143.8 47.5h.2zM143.8 47.6h.2zM143.8 47.7h.2zM143.8 47.8h.2zM143.8 47.8h.2zM143.8 47.9h.2zM143.8 48h.2zM143.7 48.1h.3zM143.7 48.2h.3zM143.7 48.3h.3zM143.7 48.3h.3zM143.7 48.4h.3zM143.7 48.5h.3zM143.7 48.6h.3zM143.6 48.7h.4zM143.6 48.8h.4zM143.6 48.9h.4zM143.6 48.9h.4zM143.6 49h.4zM143.6 49.1h.4zM143.6 49.2h.4zM143.6 49.3h.4zM143.5 49.4h.5zM143.5 49.4h.5zM143.5 49.5h.5zM143.5 49.6h.5zM143.5 49.7h.5zM143.5 49.8h.5zM143.5 49.9h.5zM143.4 50h.6zM143.4 50h.6zM143.4 50.1h.5zM143.4 50.2h.4zM143.4 50.3h.3zM143.4 50.4h.2z"/>
<path d="M144 46.2h.2zM144 46.3h.2zM144 46.4h.2zM144 46.5h.2zM144 46.6h.2zM144 46.7h.2zM144 46.7h.2zM144 46.8h.3zM144 46.9h.3zM144 47h.3zM144 47.1h.3zM144 47.2h.3zM144 47.2h.3zM144 47.3h.3zM144 47.4h.3zM144 47.5h.4zM144 47.6h.4zM144 47.7h.4zM144 47.8h.4zM144 47.8h.4zM144 47.9h.4zM144 48h.4zM144 48.1h.4zM144 48.2h.4zM144 48.3h.4zM144 48.3h.4zM144 48.4h.4zM144 48.5h.4zM144 48.6h.4zM144 48.7h.5zM144 48.8h.5zM144 48.9h.5zM144 48.9h.5zM144 49h.5zM144 49.1h.5zM144 49.2h.5zM144 49.3h.5zM144 49.4h.6zM144 49.4h.6zM144 49.5h.6zM144 49.6h.6zM144 49.7h.6zM144 49.8h.6zM144 49.9h.6zM144 50h.7zM144 50h.7zM144.2 50.1h.5zM144.3 50.2h.4zM144.4 50.3h.3zM144.5 50.4h.2z"/>
<path d="M156.4 46.8h.1zM156.4 46.9h.1zM156.4 47h.1zM156.4 47.1h.1zM156.4 47.2h.1zM156.4 47.2h.1zM156.4 47.3h.1zM156.4 47.4h.1zM156.3 47.5h.2zM156.3 47.6h.2zM156.3 47.7h.2zM156.3 47.8h.2zM156.3 47.8h.2zM156.3 47.9h.2zM156.3 48h.2zM156.2 48.1h.3zM156.2 48.2h.3zM156.2 48.3h.3zM156.2 48.3h.3zM156.2 48.4h.3zM156.2 48.5h.3zM156.2 48.6h.3zM156.1 48.7h.4zM156.1 48.8h.4zM156.1 48.9h.4zM156.1 48.9h.4zM156.1 49h.4zM156.1 49.1h.4zM156.1 49.2h.4zM156.1 49.3h.4zM156 49.4h.5zM156 49.4h.5zM156 49.5h.5zM156 49.6h.5zM156 49.7h.5zM156 49.8h.5zM156 49.9h.5zM156 50h.5zM156 50h.5zM156 50.1h.5zM156 50.2h.4zM156 50.3h.2zM156 50.4h.1z"/>
<path d="M156.5 46.2h.2zM156.5 46.3h.2zM156.5 46.4h.2zM156.5 46.5h.2zM156.5 46.6h.2zM156.5 46.7h.2zM156.5 46.7h.2zM156.5 46.8h.3zM156.5 46.9h.3zM156.5 47h.3zM156.5 47.1h.3zM156.5 47.2h.3zM156.5 47.2h.3zM156.5 47.3h.3zM156.5 47.4h.3zM156.5 47.5h.4zM156.5 47.6h.4zM156.5 47.7h.4zM156.5 47.8h.4zM156.5 47.8h.4zM156.5 47.9h.4zM156.5 48h.4zM156.5 48.1h.5zM156.5 48.2h.5zM156.5 48.3h.5zM156.5 48.3h.5zM156.5 48.4h.5zM156.5 48.5h.5zM156.5 48.6h.5zM156.5 48.7h.6zM156.5 48.8h.6zM156.5 48.9h.6zM156.5 48.9h.6zM156.5 49h.6zM156.5 49.1h.6zM156.5 49.2h.6zM156.5 49.3h.6zM156.5 49.4h.6zM156.5 49.4h.6zM156.5 49.5h.6zM156.5 49.6h.6zM156.5 49.7h.6zM156.5 49.8h.6zM156.5 49.9h.6zM156.5 50h.7zM156.5 50h.7zM156.7 50.1h.5zM156.8 50.2h.4zM156.9 50.3h.3zM157.1 50.4h.1z"/>
<path d="M143.4 65.7h.2zM143.4 65.8h.3zM143.4 65.9h.4zM143.4 66h.5zM143.4 66h.6zM143.4 66.1h.6zM143.5 66.2h.5zM143.5 66.3h.5zM143.5 66.4h.5zM143.5 66.5h.5zM143.5 66.5h.5zM143.5 66.6h.5zM143.5 66.7h.5zM143.6 66.8h.4zM143.6 66.9h.4zM143.6 67h.4zM143.6 67.1h.4zM143.6 67.1h.4zM143.6 67.2h.4zM143.6 67.3h.4zM143.6 67.4h.4zM143.7 67.5h.3zM143.7 67.6h.3zM143.7 67.6h.3zM143.7 67.7h.3zM143.7 67.8h.3zM143.7 67.9h.3zM143.7 68h.3zM143.8 68.1h.2zM143.8 68.2h.2zM143.8 68.2h.2zM143.8 68.3h.2zM143.8 68.4h.2zM143.8 68.5h.2zM143.8 68.6h.2zM143.8 68.7h.2zM143.8 68.7h.2zM143.8 68.8h.2zM143.8 68.9h.2zM143.8 69h.2zM143.8 69.1h.2zM143.8 69.2h.2zM143.8 69.3h.2z"/>
<path d="M144.5 65.7h.2zM144.4 65.8h.3zM144.3 65.9h.4zM144.2 66h.5zM144 66h.7zM144 66.1h.7zM144 66.2h.6zM144 66.3h.6zM144 66.4h.6zM144 66.5h.6zM144 66.5h.6zM144 66.6h.6zM144 66.7h.6zM144 66.8h.5zM144 66.9h.5zM144 67h.5zM144 67.1h.5zM144 67.1h.5zM144 67.2h.5zM144 67.3h.5zM144 67.4h.5zM144 67.5h.4zM144 67.6h.4zM144 67.6h.4zM144 67.7h.4zM144 67.8h.4zM144 67.9h.4zM144 68h.4zM144 68.1h.4zM144 68.2h.4zM144 68.2h.4zM144 68.3h.4zM144 68.4h.4zM144 68.5h.4zM144 68.6h.4zM144 68.7h.3zM144 68.7h.3zM144 68.8h.3zM144 68.9h.3zM144 69h.3zM144 69.1h.3zM144 69.2h.3zM144 69.3h.3zM144 69.3h.2zM144 69.4h.2zM144 69.5h.2zM144 69.6h.2zM144 69.7h.2zM144 69.8h.2zM144 69.8h.2z"/>
<path d="M156.4 71.8h.1zM156.4 71.9h.1zM156.4 72h.1zM156.4 72.1h.1zM156.4 72.1h.1zM156.4 72.2h.1zM156.4 72.3h.1zM156.4 72.4h.1zM156.3 72.5h.2zM156.3 72.6h.2zM156.3 72.6h.2zM156.3 72.7h.2zM156.3 72.8h.2zM156.3 72.9h.2zM156.3 73h.2zM156.2 73.1h.3zM156.2 73.2h.3zM156.2 73.2h.3zM156.2 73.3h.3zM156.2 73.4h.3zM156.2 73.5h.3zM156.2 73.6h.3zM156.1 73.7h.4zM156.1 73.7h.4zM156.1 73.8h.4zM156.1 73.9h.4zM156.1 74h.4zM156.1 74.1h.4zM156.1 74.2h.4zM156.1 74.3h.4zM156 74.3h.5zM156 74.4h.5zM156 74.5h.5zM156 74.6h.5zM156 74.7h.5zM156 74.8h.5zM156 74.8h.5zM156 74.9h.5zM156 75h.5zM156 75.1h.5zM156 75.2h.4zM156 75.3h.2zM156 75.4h.1z"/>
<path d="M156.5 71.2h.2zM156.5 71.3h.2zM156.5 71.4h.2zM156.5 71.5h.2zM156.5 71.5h.2zM156.5 71.6h.2zM156.5 71.7h.2zM156.5 71.8h.3zM156.5 71.9h.3zM156.5 72h.3zM156.5 72.1h.3zM156.5 72.1h.3zM156.5 72.2h.3zM156.5 72.3h.3zM156.5 72.4h.3zM156.5 72.5h.4zM156.5 72.6h.4zM156.5 72.6h.4zM156.5 72.7h.4zM156.5 72.8h.4zM156.5 72.9h.4zM156.5 73h.4zM156.5 73.1h.5zM156.5 73.2h.5zM156.5 73.2h.5zM156.5 73.3h.5zM156.5 73.4h.5zM156.5 73.5h.5zM156.5 73.6h.5zM156.5 73.7h.6zM156.5 73.7h.6zM156.5 73.8h.6zM156.5 73.9h.6zM156.5 74h.6zM156.5 74.1h.6zM156.5 74.2h.6zM156.5 74.3h.6zM156.5 74.3h.6zM156.5 74.4h.6zM156.5 74.5h.6zM156.5 74.6h.6zM156.5 74.7h.6zM156.5 74.8h.6zM156.5 74.8h.6zM156.5 74.9h.7zM156.5 75h.7zM156.7 75.1h.5zM156.8 75.2h.4zM156.9 75.3h.3zM157.1 75.4h.1z"/>
<path d="M34.7 85.7h.2zM34.7 85.8h.3zM34.7 85.9h.4zM34.7 85.9h.4zM34.7 86h.5zM34.7 86.1h.5zM34.7 86.2h.5zM34.8 86.3h.4zM34.8 86.4h.4zM34.8 86.4h.4zM34.8 86.5h.4zM34.8 86.6h.4zM34.8 86.7h.4zM34.8 86.8h.4zM34.8 86.9h.4zM34.9 87h.3zM34.9 87h.3zM34.9 87.1h.3zM34.9 87.2h.3zM34.9 87.3h.3zM34.9 87.4h.3zM34.9 87.5h.3zM34.9 87.5h.3zM34.9 87.6h.3zM35 87.7h.2zM35 87.8h.2zM35 87.9h.2zM35 88h.2zM35 88.1h.2zM35 88.1h.2zM35 88.2h.2zM35 88.3h.2zM35.1 88.4h.1zM35.1 88.5h.1zM35.1 88.6h.1zM35.1 88.6h.1zM35.1 88.7h.1zM35.1 88.8h.1zM35.1 88.9h.1zM35.1 89h.1zM35.1 89.1h.1z"/>
<path d="M35.7 85.7h.2zM35.6 85.8h.3zM35.5 85.9h.4zM35.4 85.9h.5zM35.2 86h.7zM35.2 86.1h.7zM35.2 86.2h.6zM35.2 86.3h.6zM35.2 86.4h.6zM35.2 86.4h.6zM35.2 86.5h.6zM35.2 86.6h.6zM35.2 86.7h.6zM35.2 86.8h.5zM35.2 86.9h.5zM35.2 87h.5zM35.2 87h.5zM35.2 87.1h.5zM35.2 87.2h.5zM35.2 87.3h.5zM35.2 87.4h.5zM35.2 87.5h.4zM35.2 87.5h.4zM35.2 87.6h.4zM35.2 87.7h.4zM35.2 87.8h.4zM35.2 87.9h.4zM35.2 88h.4zM35.2 88.1h.4zM35.2 88.1h.4zM35.2 88.2h.4zM35.2 88.3h.4zM35.2 88.4h.4zM35.2 88.5h.4zM35.2 88.6h.4zM35.2 88.6h.3zM35.2 88.7h.3zM35.2 88.8h.3zM35.2 88.9h.3zM35.2 89h.3zM35.2 89.1h.3zM35.2 89.2h.3zM35.2 89.2h.3zM35.2 89.3h.2zM35.2 89.4h.2zM35.2 89.5h.2zM35.2 89.6h.2zM35.2 89.7h.2zM35.2 89.7h.2zM35.2 89.8h.2z"/>
<path d="M156 85.7h.1zM156 85.8h.2zM156 85.9h.4zM156 85.9h.5zM156 86h.5zM156 86.1h.5zM156 86.2h.5zM156 86.3h.5zM156 86.4h.5zM156 86.4h.5zM156 86.5h.5zM156 86.6h.5zM156 86.7h.5zM156.1 86.8h.4zM156.1 86.9h.4zM156.1 87h.4zM156.1 87h.4zM156.1 87.1h.4zM156.1 87.2h.4zM156.1 87.3h.4zM156.1 87.4h.4zM156.2 87.5h.3zM156.2 87.5h.3zM156.2 87.6h.3zM156.2 87.7h.3zM156.2 87.8h.3zM156.2 87.9h.3zM156.2 88h.3zM156.3 88.1h.2zM156.3 88.1h.2zM156.3 88.2h.2zM156.3 88.3h.2zM156.3 88.4h.2zM156.3 88.5h.2zM156.3 88.6h.2zM156.4 88.6h.1zM156.4 88.7h.1zM156.4 88.8h.1zM156.4 88.9h.1zM156.4 89h.1zM156.4 89.1h.1zM156.4 89.2h.1zM156.4 89.2h.1z"/>
<path d="M157.1 85.7h.1zM156.9 85.8h.3zM156.8 85.9h.4zM156.7 85.9h.5zM156.5 86h.7zM156.5 86.1h.7zM156.5 86.2h.6zM156.5 86.3h.6zM156.5 86.4h.6zM156.5 86.4h.6zM156.5 86.5h.6zM156.5 86.6h.6zM156.5 86.7h.6zM156.5 86.8h.6zM156.5 86.9h.6zM156.5 87h.6zM156.5 87h.6zM156.5 87.1h.6zM156.5 87.2h.6zM156.5 87.3h.6zM156.5 87.4h.6zM156.5 87.5h.5zM156.5 87.5h.5zM156.5 87.6h.5zM156.5 87.7h.5zM156.5 87.8h.5zM156.5 87.9h.5zM156.5 88h.5zM156.5 88.1h.4zM156.5 88.1h.4zM156.5 88.2h.4zM156.5 88.3h.4zM156.5 88.4h.4zM156.5 88.5h.4zM156.5 88.6h.4zM156.5 88.6h.3zM156.5 88.7h.3zM156.5 88.8h.3zM156.5 88.9h.3zM156.5 89h.3zM156.5 89.1h.3zM156.5 89.2h.3zM156.5 89.2h.3zM156.5 89.3h.2zM156.5 89.4h.2zM156.5 89.5h.2zM156.5 89.6h.2zM156.5 89.7h.2zM156.5 89.7h.2zM156.5 89.8h.2z"/>
<path d="M128.9 105.1h.7zM129 105.2h1.3zM129.1 105.2h2zM129.2 105.3h2.5zM129.3 105.4h3.2zM129.4 105.5h3.8z"/>
<path d="M129.4 105.6h4.5zM129.4 105.7h3.9zM129.3 105.7h3.4zM129.2 105.8h2.8zM129.1 105.9h2.3zM129.1 106h1.7zM129 106.1h1.1zM128.9 106.2h.6z"/>
<path d="M137.8 105.6h4.6zM138.5 105.7h4zM139.1 105.7h3.5zM139.8 105.8h2.9zM140.4 105.9h2.3zM141.1 106h1.6zM141.6 106.1h1.2zM142.3 106.2h.6z"/>
<path d="M142.2 105.1h.7zM141.5 105.2h1.3zM140.8 105.2h1.9zM140 105.3h2.7zM139.4 105.4h3.2zM138.6 105.5h3.9z"/>
</g>
<text font-size="15.6" x="100" y="270.1">Деталь</text>
<text font-size="10.6" x="86.4" y="288.5">Сталь 10 ГОСТ 1050-2013</text>
<g font-size="7.8">
<text x="144.9" y="14.9">4</text>
<text x="31" y="29.2">4</text>
<text x="98.8" y="29.2">70</text>
<text x="154" y="45.3" transform="rotate(-90 154 45.3)">5</text>
<text x="141.5" y="58.7" transform="rotate(-90 141.5 58.7)">5</text>
<text x="141.5" y="61.9" transform="rotate(-90 141.5 61.9)">2</text>
<text x="32.7" y="69.4" transform="rotate(-90 32.7 69.4)">5</text>
<text x="32.7" y="66.6" transform="rotate(-90 32.7 66.6)">0</text>
<text x="154" y="81.4" transform="rotate(-90 154 81.4)">0</text>
<text x="154" y="84.6" transform="rotate(-90 154 84.6)">2</text>
<text x="144.9" y="103.1">4</text>
<text x="173.9" y="267.5">0,11</text>
<text x="192.9" y="267.5">1:1</text>
</g>
<g font-size="5.4">
<text x="12.8" y="46.9" transform="rotate(-90 12.8 46.9)">Перв. примен.</text>
<text x="12.8" y="103.8" transform="rotate(-90 12.8 103.8)">Справ. №</text>
<text x="12.8" y="176.7" transform="rotate(-90 12.8 176.7)">Подп. и дата</text>
<text x="12.8" y="205.8" transform="rotate(-90 12.8 205.8)">Инв. № дубл.</text>
<text x="12.8" y="231.6" transform="rotate(-90 12.8 231.6)">Взам. инв. №</text>
<text x="159.1" y="256.8">Лит.</text>
<text x="173.1" y="256.8">Масса</text>
<text x="188" y="256.8">Масштаб</text>
<text x="12.8" y="261.7" transform="rotate(-90 12.8 261.7)">Подп. и дата</text>
<text x="41.2" y="261.8">№ докум.</text>
<text x="63.6" y="261.8">Подп.</text>
<text x="21" y="266.8">Разраб.</text>
<text x="21" y="271.8">Пров.</text>
<text x="21" y="276.8">Т.контр.</text>
<text x="156.9" y="276.8">Лист</text>
<text x="177.9" y="276.8">Листов</text>
<text x="198.4" y="276.8">1</text>
<text x="21" y="286.8">Н.контр.</text>
<text x="7.5" y="292.5" transform="rotate(-90 7.5 292.5)">КОМПАС-3Dv21 Учебнаяверсия©2022ООО&quot;АСКОН-Системыпроектирования&quot;, Россия. Всеправазащищены.</text>
<text x="12.8" y="290.8" transform="rotate(-90 12.8 290.8)">Инв. № подл.</text>
<text x="21" y="291.8">Утв.</text>
<text x="8.5" y="296.7">Недлякоммерческогоиспользования</text>
<text x="96" y="296.8">Копировал</text>
<text x="166" y="296.8">Формат</text>
<text x="186" y="296.8">A4</text>
</g>
<g font-size="5.3">
<text x="21.1" y="261.8">Изм.</text>
<text x="28.1" y="261.8">Лист</text>
<text x="76.1" y="261.8">Дата</text>
</g>
</svg>
